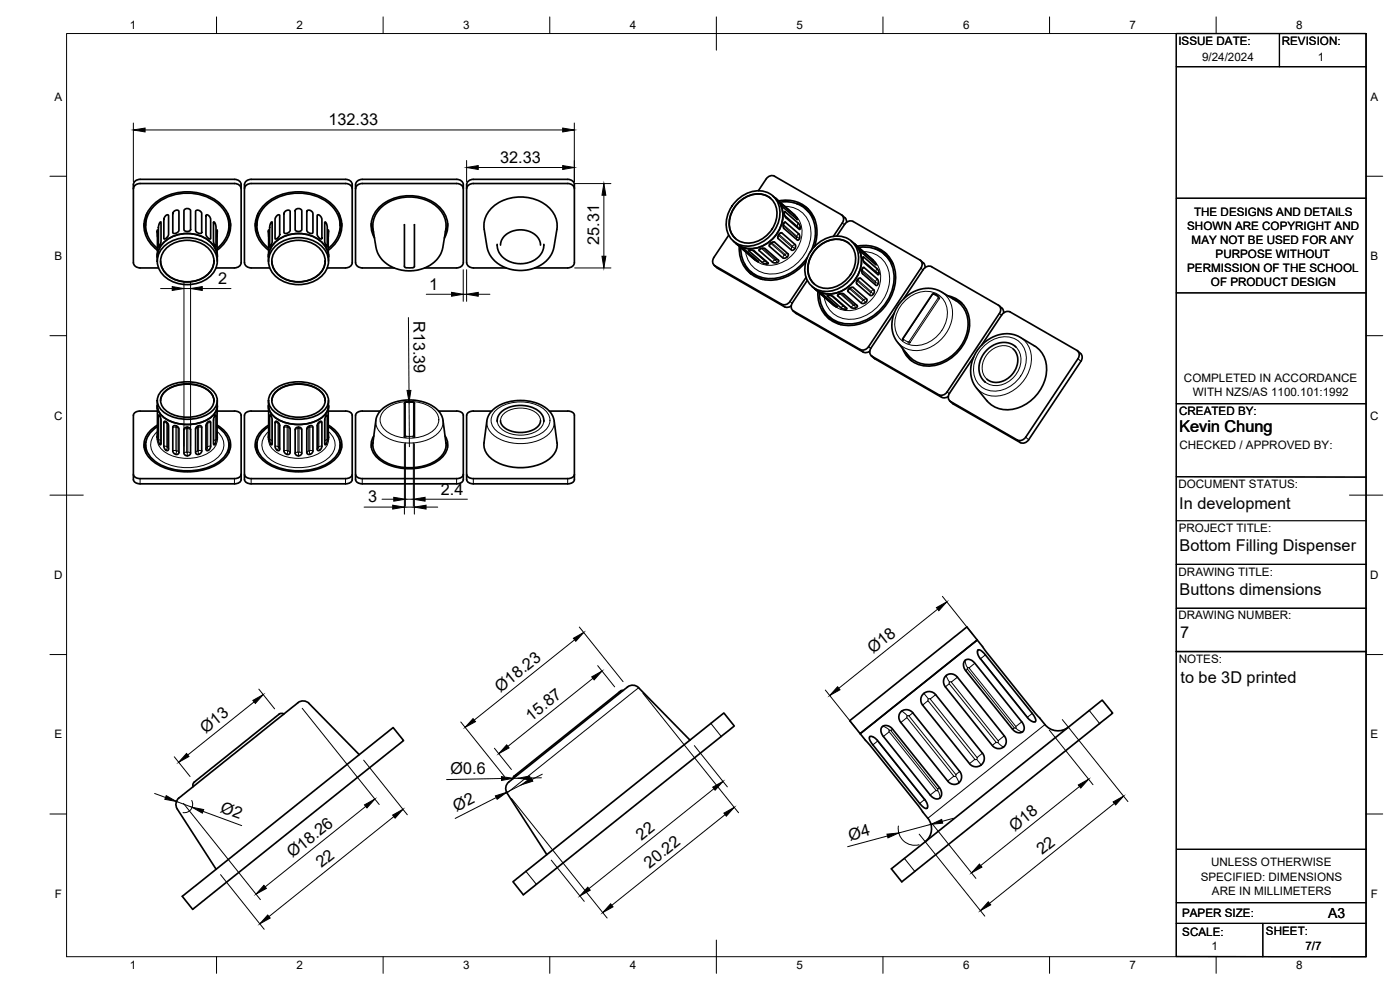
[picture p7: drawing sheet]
<svg xmlns="http://www.w3.org/2000/svg" width="420mm" height="297mm" viewBox="0 0 420 297" stroke-linecap="round" stroke-linejoin="round" font-family="sans-serif">
<!-- layer: Visible -->
<g fill="none" stroke="#000" stroke-width=".51">
<path d="M40 55.4v23.4M40 56.6a1.82 1.82 0 0 1 2-1.5h28.9a1.72 1.72 0 0 1 1.5 1.5M40 55.4a1.82 1.82 0 0 1 2-1.6l28.9 .1a1.72 1.72 0 0 1 1.5 1.5v23.4a1.82 1.82 0 0 1-2 1.6M73.4 56.6a1.82 1.82 0 0 1 2-1.5h28.8a1.72 1.72 0 0 1 1.5 1.5M137 53.8l-28.8 .1a1.72 1.72 0 0 0-1.5 1.5v23.4a1.86 1.86 0 0 0 2 1.6M137 55.1h-28.8a1.72 1.72 0 0 0-1.5 1.5M137 55.1h.6a1.72 1.72 0 0 1 1.4 1.5M137 53.8l.6 .1a1.72 1.72 0 0 1 1.4 1.5v23.4a1.82 1.82 0 0 1-2 1.6M140 55.4v23.4M140.1 55.4a1.82 1.82 0 0 1 2-1.6l28.8 .1a1.72 1.72 0 0 1 1.5 1.5v23.4a1.82 1.82 0 0 1-2 1.6M140.1 56.6a1.82 1.82 0 0 1 2-1.5h28.8a1.72 1.72 0 0 1 1.5 1.5M229.9 53.7l-2.3 3.5"/>
<path d="M229.9 53.7l.4-.4a1.86 1.86 0 0 1 2.1-.4l20.1 11.5a1.7 1.7 0 0 1 .3 2.5l-2.7 4M231.3 59.5a7.3 7.3 0 0 0-10.1 1.8 7.5 7.5 0 0 0-.4 10.3M231.9 58.8l.9 .7M232.8 59.5l5.7 5M232.8 59.5a8.3 8.3 0 0 1-.4 11.6 8.3 8.3 0 0 1-11.4 2M40 78.8a1.82 1.82 0 0 0 2 1.6M43.2 67.1l.3 1.6 .6 1.5M43.7 66.5v1.2M44.1 64l-.4 2.5M47.2 69.6v1.4M47.2 69.6v-.4v5.9M47.2 77.1a7.6 7.6 0 0 1 6.6-6.8 9.5 9.5 0 0 1 11.1 4.9l.3 1.9"/>
<path d="M47.2 69v.6M47.2 75.1v3.3M47.3 75.1a8.8 8.8 0 0 1 .6-15.2 15.4 15.4 0 0 1 19.2 2.2 8.6 8.6 0 0 1-1.9 13M47.3 74.5a8.5 8.5 0 0 1 1.2-14.5 14.8 14.8 0 0 1 18.4 2.7 8.2 8.2 0 0 1-1.7 11.8M48 66.7l.2-.1 .1 .2v5.7l-.7 1.6-.1-5.9zM48.2 78.3a7 7 0 0 0 6.8 6.2 8 8 0 0 0 9.1-5.3l.1-.9M49.1 74.1a10.5 10.5 0 0 1 14.9 .7 6.3 6.3 0 0 1-3.2 9.6 10.3 10.3 0 0 1-12.9-3.3 5.8 5.8 0 0 1 1.2-7zM49.5 64.9l.6-.4 .5 .1v5.8l-.5 .9-.7 .4-.2-.1v-5.9zM50.2 74.3a9.3 9.3 0 0 1 13.3 1.4 5.6 5.6 0 0 1-2.9 7.9 9.2 9.2 0 0 1-11.7-2.6 5.2 5.2 0 0 1 1.3-6.7zM52.1 63.5l.9-.5 .7 .4v5.8l-.4 .5-.9 .4-.5-.3v-5.8zM55.3 63l1.1-.4 .4 .1 .4 .5v5.7l-.7 .5-.9-.1-.4-.4zM58.8 63.2l.4-.2 .6 .2 .7 .8v5.8l-.3 .2-.9-.2-.6-.6z"/>
<path d="M61.9 64.5l.7 .1 .6 1.1v5.9l-.2 .1-.7-.4-.5-.9zM64.1 66.6l.5 .4 .2 1v6.1l-.7-1.6zM65.2 71v-1.8v9.2M65.2 69v.6M68.3 64l.3 1.5 .1 2.2M69.2 67.1l-.3 1.6-.6 1.5M76.6 67.1l.3 1.6 .6 1.5M77.5 64l-.3 1.5-.1 2.2M80.6 69.6v1.4M80.6 69.6v-.4v5.9M80.6 77.1a7.6 7.6 0 0 1 6.6-6.8 9.5 9.5 0 0 1 11.1 4.9l.3 1.9M80.6 69v.6"/>
<path d="M80.6 75.1v3.3M80.6 75.1a8.8 8.8 0 0 1 .7-15.2 15.4 15.4 0 0 1 19.2 2.2 8.6 8.6 0 0 1-2 13M80.6 74.5a8.5 8.5 0 0 1 1.3-14.5 14.8 14.8 0 0 1 18.4 2.7 8.2 8.2 0 0 1-1.8 11.8M81.4 66.7h.3v5.9l-.7 1.5-.1-5.9zM81.6 78.3a7 7 0 0 0 6.8 6.2 8 8 0 0 0 9.1-5.3l.1-.9M82.5 74.1a10.5 10.5 0 0 1 14.9 .7 6.3 6.3 0 0 1-3.3 9.6 10.3 10.3 0 0 1-12.8-3.3 5.8 5.8 0 0 1 1.2-7zM82.9 64.9l.6-.4 .4 .1v5.9l-.4 .8-.8 .4-.2-.1v-5.9zM83.5 74.3a9.3 9.3 0 0 1 13.4 1.4 5.6 5.6 0 0 1-2.9 7.9 9.2 9.2 0 0 1-11.7-2.6 5.2 5.2 0 0 1 1.2-6.7zM85.4 63.6l1-.6 .7 .4v5.8l-.4 .5-1 .4-.5-.4v-5.6zM88.7 63l1.1-.4 .4 .1 .4 .5v5.7l-.7 .5h-.8l-.5-.4zM92.1 63.3l.5-.3 .6 .2 .7 .8v5.8l-.3 .2-.9-.2-.6-.6zM95.2 64.5l.7 .1 .7 1.1v5.9l-.2 .1-.7-.4-.5-.9z"/>
<path d="M97.5 66.6l.4 .3 .3 1.1v6.1l-.7-1.6zM98.5 71l.1-1.8v9.2M98.6 69v.6M101.7 64l.4 2.5M102.1 66.5v1.2M102.6 67.1l-.3 1.6-.6 1.5M111.4 67.1l.7 2.5M112.4 71.4a7.8 7.8 0 0 1 3.4-10.8 13.6 13.6 0 0 1 16.8 2.3 7.3 7.3 0 0 1 .8 8.5M114.4 62.2a12.8 12.8 0 0 1 18.2 1.5l.5 .8a6.9 6.9 0 0 1 .7 4.3l-1.1 6.2-.5 1.4-1.1 1.4-1.6 1.5-1.7 .9-2.3 .8-2.2 .3-2.7-.2-2.4-.8-1.9-1-1.7-1.5-1.1-1.6-.5-1.2-1-6.2a7.4 7.4 0 0 1 2.4-6.6zM121.4 67.4l.1 12.7a2.07 2.07 0 0 0 1.9 .3l.7-.1 .3-.4v-12.5M134.4 67.1l-.7 2.5M140.1 78.8a1.82 1.82 0 0 0 2 1.6"/>
<path d="M147.8 62.2a12.8 12.8 0 0 1 18.1 1.5l.5 .8a6.9 6.9 0 0 1 .7 4.3l-1 6-.7 1.6-1 1.5-1.8 1.4-2.1 1.1-1.9 .5-2.2 .3-2-.2-2.3-.5-2-.9-2-1.7-1.1-1.5-.7-1.6-1-6a7.4 7.4 0 0 1 2.5-6.6zM149.2 73.3l.4 2.2 1.2 1.6 2.3 1.5 2.9 .5 2.7-.3 2.3-1.2 1.7-1.9 .4-1.2 .1-1.2M150.2 73.5l.4-1.7 1.3-1.5 1.7-.9 2.2-.4 2.3 .2 2.3 1.1 1.4 1.5 .4 1.7M214.2 77.3a1.7 1.7 0 0 0 .4 2.4l20 11.6M214.3 79.6l1.1 .9 20.1 11.5 .7 .2 1.2-.4M218.7 70.6l-4.5 6.7M220.1 72.4l6.6 5.7M221.2 60a7.8 7.8 0 0 1 11.3-.7 8.8 8.8 0 0 1-1.7 11.8 7.8 7.8 0 0 1-11.3 .7 8.8 8.8 0 0 1 1.7-11.8zM221.9 60.5a7 7 0 0 1 10-.4 8.1 8.1 0 0 1-2.6 11.2 6.5 6.5 0 0 1-9.7-1.1 8.2 8.2 0 0 1 2.3-9.7zM221.9 73.9a9.3 9.3 0 0 0 12.7 9.7l2.2-1 2.2-1.3 2.9-2.7M222 74l1.5 .9 4.1 3.6-1.1-.6zM222.3 74.2a8.9 8.9 0 0 0 12 9 14.7 14.7 0 0 0 8-5.9"/>
<path d="M223.4 79.1l.9 1.7 1.1 1.5M224.7 75.1l.7-.1 1 .4 4.1 3.7-.7 .1-1-.4zM227.9 74.8l.7-.3h.9l4.1 3.6 .1 .3-.8 .5-1-.2-4-3.5zM231 73.3l.8-.6h.7l4 3.5-.1 .7-.7 .5h-.8l-4-3.5zM233.7 60.3a9.4 9.4 0 0 1 11.3 11.6l-.6 2.1M233.9 70.1l.4-.3 .4 .1 4 3.6v.7l-.4 .7-.4 .2-.4-.1-4-3.5v-.7zM234.1 60.7a9 9 0 0 1 10.4 11.2l-1 3.2M234.1 60.8l4.2 3.6 1.1 1.5-4.2-3.6zM235.4 63.5l4.2 3.5 .6 1.1-.1 .7-4.3-3.5-.4-.9zM235.4 66.7h.3l4.1 3.5 .2 1.1-.4 .7h-.3l-4.1-3.5-.2-.9zM239.1 61.1l1.8 .6 1.6 1M241.7 62.6l.9 .8"/>
<path d="M242.6 63.4l1.9 2.4M244.8 73.6a7.8 7.8 0 0 1 11.3-.7 8.8 8.8 0 0 1-1.7 11.8 7.8 7.8 0 0 1-11.3 .7 8.8 8.8 0 0 1 1.7-11.8zM245.5 74.1a7 7 0 0 1 10-.4 8.1 8.1 0 0 1-2.6 11.2 6.5 6.5 0 0 1-9.7-1.1 8.2 8.2 0 0 1 2.3-9.7zM251.1 70.8l2.8-3.9a1.91 1.91 0 0 1 2.1-.4l20.1 11.5M252.7 64.6a2.16 2.16 0 0 1 1.4 2.1M254.9 73.1a7.3 7.3 0 0 0-10.1 1.8 7.5 7.5 0 0 0-.4 10.3M255.5 72.4l6.6 5.7M256.4 73.1a8.3 8.3 0 0 1-.4 11.6 8.3 8.3 0 0 1-11.4 2M257.3 73.9a9.3 9.3 0 0 1 11.4 10.8 14.8 14.8 0 0 1-15.4 12.9 9.1 9.1 0 0 1-7.8-10.1M257.7 74.3a8.9 8.9 0 0 1 10.5 10.8 14.4 14.4 0 0 1-13.9 12.1 8.7 8.7 0 0 1-8.4-9.4M257.7 74.4l4.2 3.6 1.1 1.4-4.3-3.5zM259 77.1l4.2 3.5 .6 1.1-.1 .7-4.3-3.6-.4-.9z"/>
<path d="M262.7 74.7l1.8 .6 1.6 1M265.3 76.2l1.6 1.5 1.2 1.7M276.1 78a1.7 1.7 0 0 1 .3 2.5l-16.1 23.9a1.93 1.93 0 0 1-2.2 .5l-20-11.6a1.7 1.7 0 0 1-.3-2.5l4.5-6.7M276.3 78.2a2.13 2.13 0 0 1 1.3 2.1M42 80.4h5.6M64.8 80.4h5.6M75.4 80.4h5.6M75.4 80.4l-.5-.1a1.72 1.72 0 0 1-1.5-1.5v-22.2a2.2 2.2 0 0 1 .6-2.3l1.4-.5 28.8 .1a1.72 1.72 0 0 1 1.5 1.5v23.4a1.82 1.82 0 0 1-2 1.6M98.2 80.4h5.5M108.7 80.4h9.6M127.4 80.4h9.6M142 80.4h9.9"/>
<path d="M160.5 80.4h9.9M225.3 81.5l1.7 1.4 1.8 .9M237.1 90.4l-.3 .4a1.91 1.91 0 0 1-2.2 .5M237.9 93.2l1.1 .9 20 11.5 1.2 .2 .8-.4M241.9 83.2l-4.8 7.3M243.7 85.9l.9 .8M244.6 86.7l5.7 5M245.6 87.6l1.5 .9 4.1 3.6-1.3-.8zM247 92.7l.9 1.7 1.1 1.5M248.3 88.7l.8-.1 .9 .3 4.1 3.8-.8 .1-.9-.4zM248.9 95.1l.9 .8M249.8 95.9l2.6 1.5"/>
<path d="M251.4 88.4l.9-.3 .9 .1 4 3.5 .1 .3-.8 .5-1-.2-4-3.5zM254.6 86.8l.7-.5 .8-.1 4.1 3.6-.2 .7-.7 .5h-.8l-4-3.6zM257.5 83.7l.4-.3 .4 .1 4 3.5 .1 .7-.4 .7-.8 .3-4.1-3.5-.1-.5zM259 80.3l.3-.1 4.1 3.6 .2 .9-.3 .9h-.4l-4.1-3.6-.2-.8zM268.4 93.9l-7 10.5a1.7 1.7 0 0 0 .3 2.5l20 11.5M271.1 89.8l1.9-1.6 2.1-1 2-.6 1.6-.1 2 .3 1.3 .5 4.9 2.9a8.8 8.8 0 0 1 2.6 11.6 12 12 0 0 1-13 7.3 7.4 7.4 0 0 1-3.9-2.5l-3.9-4.9-.6-1.4-.4-2 .1-2.5 .6-1.8 1-2.2zM279.6 80l20 11.6M279.6 80a1.99 1.99 0 0 0-2.5 .9l-5.9 8.7M281.6 88.8l-.2-.1a1.22 1.22 0 0 0-1.5-.5l-8.9 13.3v.6M284.5 88.8a8.4 8.4 0 0 1 6.1 11.1 13 13 0 0 1-13.6 9.8 7.7 7.7 0 0 1-6.1-5.2M286 89.7l2.6 1.2M299.6 91.6a1.7 1.7 0 0 1 .4 2.4"/>
<path d="M299.8 91.7a2.18 2.18 0 0 1 1.4 2.2M299.9 94.1l-16 23.9a1.91 1.91 0 0 1-2.2 .4M48.7 117.1a12.4 12.4 0 0 1 15.1 0 4.1 4.1 0 0 1-.8 6.8 12.7 12.7 0 0 1-14.3-.7 4 4 0 0 1 0-6.1zM49.5 117.5a11 11 0 0 1 13.4 0 3.6 3.6 0 0 1-.6 6 11.2 11.2 0 0 1-12.8-.6 3.5 3.5 0 0 1 0-5.4zM82 117.1a12.4 12.4 0 0 1 15.1 0 4.1 4.1 0 0 1-.7 6.8 12.7 12.7 0 0 1-14.4-.7 4 4 0 0 1 0-6.1zM82.9 117.5a11 11 0 0 1 13.4 0 3.6 3.6 0 0 1-.7 6 11.2 11.2 0 0 1-12.7-.6 3.5 3.5 0 0 1 0-5.4zM261.5 106.8l1.1 .9 20 11.5 .8 .2 1.2-.5M272 105.9l1.6 2.4M292.2 107.1l-7.2 10.9a1.7 1.7 0 0 0 .3 2.5l20 11.5M294.5 103.6l6.5-9.6a1.91 1.91 0 0 1 2.2-.4l20 11.5a1.71 1.71 0 0 1 .3 2.5l-16 24a1.91 1.91 0 0 1-2.2 .4M304.1 104.7l1.1 1.6 .3 2-.6 2.3-1.3 1.9-1.7 1.4-1.9 .7h-2.1l-1.7-.8M304.9 104.1l-1.1-.8-1.3-.4h-2.4l-2.6 1-1.7 1.6-1.4 2.2-.6 2.5 .5 2.6 1.4 1.9"/>
<path d="M310.4 103.8a8.8 8.8 0 0 1 2.7 11.5 12 12 0 0 1-13.1 7.4 7.4 7.4 0 0 1-3.9-2.5l-3.8-4.8-.9-3v-2.5l.4-1.7 .7-1.8 1.5-2.2 1.7-1.7 1.9-1.2 2-.8 2.4-.4 1.8 .2 1.7 .5 4.9 3M323.4 105.3a2.06 2.06 0 0 1 1.3 2.6l-.3 .5M324.4 108.4l-15.7 23.5M40 124.6v19.3M43.7 133.5v1.5M43.7 135l.1 .8M43.8 132.6l-.5 1.6M47.2 120.2v11.1v-1.6M47.2 131.1v.8M47.2 121.7a6.2 6.2 0 0 0 5.2 5.1 12.4 12.4 0 0 0 11.4-2 4.3 4.3 0 0 0 1.4-3.1M47.2 123.3l-6.2 .2a1.3 1.3 0 0 0-1 1.1M47.3 127.6a6.7 6.7 0 0 0-3.9 7.1 10.2 10.2 0 0 0 7.7 6.2 17.9 17.9 0 0 0 16-3 5.9 5.9 0 0 0-1-9.7l-.9-.6"/>
<path d="M47.3 128a6 6 0 0 0-3 7.8 12.7 12.7 0 0 0 10.5 5.4 15.8 15.8 0 0 0 12.1-3.7 5.6 5.6 0 0 0-.7-8.8l-1-.7M47.6 124.5l.4 .3 .3 1.2-.1 7.5-.4-.5-.3-1zM48.2 120.2a5.5 5.5 0 0 1 4.6-4.5 10.6 10.6 0 0 1 10.7 2.4l.6 1.4 .1 .7M49.2 126.5l.4-.1 .4 .2 .6 1.1v7l-.4 .5-.7-.4-.3-.8zM52 127.9l.9-.1 .8 .8v7.2l-.6 .6-.7-.2-.5-.8zM55.3 128.6l.4-.4h.7l.5 .2 .3 .4v7.2l-.3 .5-.5 .2-.8-.1-.4-.6zM58.9 128.2l1-.5 .6 .4v7.3l-.3 .6-.7 .4-.6-.2-.2-.4v-7.2zM62.1 126.9l.7-.5 .4 .3v7.3l-.3 .8-.6 .4h-.3l-.2-.5v-7zM64.6 124.6l.2 .1v7.5l-.2 1-.4 .3-.1-7.6zM65.2 129.7v1.4M65.2 123.3l6.2 .2a1.3 1.3 0 0 1 1 1.1M65.2 120.2v11.1v-.2"/>
<path d="M65.2 131.1v.8M68.6 132.6l.6 1.6M68.7 133.5l-.1 2.3M72.4 124.6v19.3a1.76 1.76 0 0 1-2 1.3h-28.4l-1-.2a1.3 1.3 0 0 1-1-1.1M73.4 124.6v19.3a1.76 1.76 0 0 0 2 1.3h28.3l1-.2a1.3 1.3 0 0 0 1-1.1v-19.3M77.1 133.5l.1 2.3M77.1 132.6l-.5 1.6M80.6 120.2v11.1v-1.6M80.6 131.1v.8M80.6 121.7a6.2 6.2 0 0 0 5.2 5.1 12.4 12.4 0 0 0 11.3-2 4.3 4.3 0 0 0 1.5-3.1M80.6 123.3l-6.2 .2a1.3 1.3 0 0 0-1 1.1M80.6 127.6a6.7 6.7 0 0 0-3.9 7.1 10.2 10.2 0 0 0 7.8 6.2 17.9 17.9 0 0 0 16-3 5.9 5.9 0 0 0-1-9.7l-1-.6"/>
<path d="M80.6 128a6 6 0 0 0-2.9 7.8 12.7 12.7 0 0 0 10.5 5.4 15.8 15.8 0 0 0 12.1-3.7 5.6 5.6 0 0 0-.7-8.8l-1.1-.7M81 124.5l.3 .3 .4 1.1-.1 7.6-.5-.5-.2-1zM81.6 120.2a5.5 5.5 0 0 1 4.6-4.5 10.6 10.6 0 0 1 10.6 2.4l.7 1.4 .1 .7M82.7 126.4l.7 .2 .5 1v7.3l-.3 .3-.7-.4-.4-.8zM85.3 127.9l.9-.2 .6 .5 .3 .4v7.2l-.6 .6-.9-.4-.4-.7zM88.8 128.4l1.1-.2 .7 .6v7.2l-.3 .5-.7 .3-.6-.2-.4-.5v-7.3zM92.3 128.2l1-.5 .4 .1 .2 .4v7.1l-.4 .7-.7 .4-.5-.2-.2-.4v-7.2zM95.7 126.7l.5-.3 .4 .3v7.3l-.4 .8-.7 .4-.3-.4v-7.2zM97.9 124.6l.2-.1 .1 .2v7.5l-.2 .9a.29 .29 0 0 1-.2 .3 .29 .29 0 0 1-.3-.1v-7.4zM98.5 129.7l.1 1.4M98.5 123.3l6.2 .2a1.3 1.3 0 0 1 1 1.1M98.6 120.2v11.1v-.2"/>
<path d="M98.6 131.1v.8M102 132.6l.5 1.6M102.1 133.5v1.5M102.1 135l-.1 .8M106.7 124.6v19.3l.6 .9 1.4 .4h28.3M111.9 132.9l1-7.3 1.1-2.1 1.5-1.4 2-1.1 1.8-.6 2.9-.4 2.5 .1 2.8 .6 2.2 1.1 1.8 1.4 .9 1.1 .5 1.3 .9 7.3M111.9 132.9a6.1 6.1 0 0 0 4.2 6 15.5 15.5 0 0 0 16-1.7 5.1 5.1 0 0 0 1.7-4.3M111.9 132.8l-.5 1.4M112.2 130.8a5.1 5.1 0 0 0 1.7 7.2 16.1 16.1 0 0 0 18.7-.7 5 5 0 0 0 1-6.5M114.1 123.3l-6.4 .2a1.3 1.3 0 0 0-1 1.1M121.4 131.1l.1-10.3a2.67 2.67 0 0 1 2.2-.1h.4l.3 .3v10.1M131.6 123.3h5.4"/>
<path d="M133.8 132.8l.5 1.4M137 123.3l1.1 .2a1.3 1.3 0 0 1 .9 1.1M139 124.6v19.3a1.76 1.76 0 0 1-2 1.3M140 124.6v19.3M147.6 123.3l-6.5 .2a1.3 1.3 0 0 0-1 1.1M147.6 123.3l2.5-1.8 2.1-.8 2.2-.4 2-.2 2.5 .3 3.5 1.1 2.1 1.4 1.5 2.2 1.2 7.8a6.1 6.1 0 0 1-4.2 6 15.5 15.5 0 0 1-16-1.7 5.1 5.1 0 0 1-1.7-4.3l.8-6.8 .5-1.3zM149.2 126.5l.3-1.6 1.4-1.7 2.1-1.1 2.7-.4 2.8 .2 2.6 1 1.1 .9 .6 .9 .4 1.8M150.2 126.2l.4 1.3 1.3 1.2 1.9 .8 1.8 .3 2.4-.2 2.1-.7 1.5-1.2 .6-1.5M164.9 123.3l6.5 .2a1.3 1.3 0 0 1 1 1.1M172.4 124.6v19.3a1.77 1.77 0 0 1-2 1.3h-28.3l-1-.2a1.3 1.3 0 0 1-1-1.1M285.1 120.3l1.1 .9 20 11.6a2 2 0 0 0 2.5-.9M72.4 142.3a1.76 1.76 0 0 1-2 1.3h-28.4l-1-.2a1.3 1.3 0 0 1-1-1.1"/>
<path d="M105.7 142.3a1.77 1.77 0 0 1-2 1.3h-28.3l-1-.2a1.3 1.3 0 0 1-1-1.1M106.7 142.3a1.76 1.76 0 0 0 2 1.3h28.3M139 142.3a1.76 1.76 0 0 1-2 1.3M172.4 142.3a1.77 1.77 0 0 1-2 1.3h-28.3l-1-.2a1.3 1.3 0 0 1-1-1.1M289.7 198.1l1.2-.2 .8 .3 .8 .7 14.4 18 .5 1.4-.1 .7-.3 .5-.7 .3h-.8l-1-.4-.6-.6-14.2-17.8-.4-.7-.1-1.1zM293.5 195.1l.3-.1 .6 .2 1.2 1.1 14.3 17.9 .9 1.6-.1 .7h-.9l-1.4-1.1-14.3-17.9-.7-1.3zM83.7 214.3l-19.5 15.7a37.4 37.4 0 0 0-6.3 5.3v.7M85.2 214.2a1.26 1.26 0 0 0-1.5 .1M89.4 210.9l-35.1 28.1a2.64 2.64 0 0 0-1.1 3.7l11.7 18.1M89.4 210.8l.9-.4 1.1-.1 1.4 .7 15 15.4M187 207.2l-.9 .2-31.7 25.4-.4 .8M188.3 206.1l-35.1 28.1a2.69 2.69 0 0 0-1 3.7l11.9 18.5"/>
<path d="M188.3 206.1l1.5-.5 1 .1 .9 .6M191.6 206.3l15.5 15.8M255 216.2l35.1-28.1 3.2 3.9-35.2 28.1zM264.7 218.2l.6-.5h.8l1.6 .9 14.5 18 .4 1.7-.5 1.1-.7 .3-.8-.1-1.3-1-14.3-17.7-.6-1.4v-.8zM270.4 213.6l.9-.6 .8-.1 1 .3 .8 .6 14.2 17.7 .4 .8 .1 1-.2 .8-.6 .7-.7 .4-.8 .2-1.1-.3-.6-.6-14.3-17.8-.6-1.7zM277.1 208.2l.7-.5 1.2-.2 1.1 .3 .7 .6 14.1 17.7 .4 .9 .1 1-.4 .9-.5 .6-1.6 .6-1.1-.3-.8-.6-14.2-17.7-.4-1.1v-.7zM283.8 202.9l.7-.5 1-.2 1 .3 .8 .7 14.2 17.8 .5 1.7-.2 .6-.6 .8-.8 .4-1 .1-1-.4-.6-.5-14.1-17.6-.5-1v-.8zM313.6 217.4a5 5 0 0 0 7 .8M313.6 217.4l-20.3-25.4-.1 .1-35.1 28 20.3 25.4M261 221.1l.5-.2 .8 .3 1.2 1.1 14.2 17.8 .7 1.6-.2 .8-.8-.1-1.4-1.3-14.4-18.1-.6-1.1zM278.5 245.5a5 5 0 0 1-.8 7.1M54.7 268.9l63.3-50.6 3.1 3.9-63.3 50.6z"/>
<path d="M153.9 264.5l63.3-50.6 3.2 3.9-63.3 50.6zM267.5 260.7l63.3-50.6 3.1 3.9-63.3 50.6z"/>
</g>
<!-- layer: Visible Narrow -->
<g fill="none" stroke="#000" stroke-width=".3">
<path d="M214.5 79.7l.9 .8M222.2 74.1h-.1M225.1 75l-.3 .3M225.8 75.1l3.8 3.3M226.2 75.2l3.6 3.2M226.5 77.4l-.4 .1M227.3 78.1l-.1 .3M228.5 74.6l4 3.4M228.6 74.5l-.1 .1M228.6 74.6l-.7 .6M228.8 74.5h.1M228.9 74.5l3.9 3.4"/>
<path d="M228.9 74.4v.1M229.6 78.4h.2M229.6 78.4l-.9 .3M229.8 78.4l.2 .8M229.9 78.4h.1M231.4 73.1l4 3.4M231.4 72.9h.1M231.4 73.1l-.5 .8M231.5 72.9l-.1 .2M231.5 72.9h.1l4 3.4M232.5 72.7l-.8 .2M232.5 78h.2"/>
<path d="M232.5 78l-.7 .6M232.7 78l.5 .8M232.8 77.9l-.1 .1M232.8 77.9l.8 .1M233.6 70.4l.1 .1M233.7 70.7l4 3.5M233.7 70.7l-.1 .9M233.7 70.5v.2M233.9 70.4l3.9 3.5v.2M233.9 70.4l-.2 .1M234.3 60.9v.2M234.6 69.9l-.7 .5"/>
<path d="M235.1 67.5v.2M235.1 67.5h.1M235.1 67.7l4 3.5M235.1 67.7v.3M235.2 67.4l-.1 .1M235.2 67.4l3.9 3.5M235.2 68.4l.1 .1M235.4 76.5l-.5 .9M235.4 64.5l4 3.6-3.8-3.2M235.6 61.9a7.9 7.9 0 0 1 7.6 10.2 12.5 12.5 0 0 1-13 10 7.5 7.5 0 0 1-6.5-6.6M235.6 76.5l.6 .7M235.6 63.5l-.3 .6"/>
<path d="M235.6 76.3l-.2 .2M235.8 66.7l-.6 .7M236.5 76.1l-.9 .2M237.7 74.1l-.2 .9M237.8 74.1l-.1 .1M237.8 74.1l.8 .5M238.3 64.4l-.1 .5M238.5 64.5a8.3 8.3 0 0 1-.4 11.6 8.3 8.3 0 0 1-11.4 2M238.6 73.4l-.8 .5M239.1 71.2l.2 .8M239.1 71.1v.1M239.1 70.9v.2"/>
<path d="M239.2 71.1l.8 .4M239.2 65.4l-.3 .1M239.3 68.2l.1 .2M239.4 68.1l.8 .1M239.6 67l-.3 .9M239.7 70.1l-.6 .8M252.8 66.9l.6 .5M257.9 74.5v.1M259 78.1l3.9 3.4M259.2 75.5a7.9 7.9 0 0 1 7.6 10.2 12.5 12.5 0 0 1-13 10 7.5 7.5 0 0 1-6.5-6.6M259.2 78.5l3.8 3.2M259.2 77.1l-.2 .5"/>
<path d="M261.9 78l-.1 .5M262.1 78.1a8.3 8.3 0 0 1-.4 11.6 8.3 8.3 0 0 1-11.4 2M262.8 79l-.3 .1M234.6 91.3l.9 .8M237.1 90.5l.6 .5M238.1 93.3l.9 .8M245.8 87.6l-.1 .1M248.7 88.6l-.3 .3M249.4 88.7l3.8 3.3M249.8 88.8l3.6 3.2M250.1 91l-.4 .1M250.9 91.7l-.1 .3"/>
<path d="M252.2 88.2l3.9 3.4M252.2 88.1l-.7 .7M252.2 88.1v.1M252.4 88.1h.1M252.5 88.1l3.9 3.4M252.5 88h.1M253.2 92h.2M253.2 91.9l-.9 .4M253.4 92l.2 .8M253.4 92h.1M253.5 92h.1M255 86.7l.2-.2 4 3.4-.2 .2"/>
<path d="M255 86.7l4 3.4M255 86.5h.1M255 86.7l-.4 .8M256.1 86.3l-.8 .2M256.1 91.6l-.7 .7M256.4 91.6l.4 .8M256.4 91.5l-.3 .1M256.4 91.5l.8 .1M257.3 84v.1M257.3 84.3l4 3.4M257.3 84.3l-.1 .8M257.3 84.1v.2"/>
<path d="M257.5 84l-.2 .1M257.5 84l4 3.5M258.3 83.5l-.8 .5M258.7 81.1v.3M258.7 81.1h.1M258.7 81.4l4 3.4M258.7 81.3v.3M258.8 81l-.1 .1M258.8 81l3.9 3.5M258.8 82l.1 .1M259 90.1l-.5 .8M259.2 90.1l.6 .6"/>
<path d="M259.4 80.3l-.6 .7M260.1 89.7l-.9 .2M261.3 87.7l-.2 .9M261.4 87.7h-.1M261.4 87.6l.8 .6M261.5 87.5l-.1 .2M262.2 86.9l-.8 .6M262.7 84.8l.2 .8M262.7 84.5l.1 .2M262.8 84.7l.8 .4M262.8 84.7l-.1 .1M262.9 81.5l.1 .2"/>
<path d="M262.9 81.7l.1 .3M263 81.6l.8 .2M263.2 80.6l-.3 .8M263.3 83.7l-.5 .8M271.7 90.1a7.7 7.7 0 0 1 11.1-.6 8.6 8.6 0 0 1-1.7 11.4 7.7 7.7 0 0 1-11 .7 8.6 8.6 0 0 1 1.6-11.5zM276.4 80.5l.6 .5M279.7 88.3l.2 .1M279.9 88.4l-8.8 13.4M280.1 88.3l1.5 .8M280.1 88.3l-.2 .1M280.3 88.1l-.2 .2M281.5 89.1l.1 .3"/>
<path d="M281.6 89.4l-8.8 13.1 .4 .3M281.6 89.4l.3 .2M281.9 89l-.3 .1M282 89.7l-8.8 13.1M282 89.2l-.1 .4M282.5 87.5a8.2 8.2 0 0 1 2.4 10.7 11.1 11.1 0 0 1-11.5 6.8 6.9 6.9 0 0 1-4-2.3M299.9 94.1l.7 .5M258.1 104.9l.9 .7M260.7 104l.6 .6M261.7 106.9l.9 .8M271 101.5h.1M271.1 102.1v-.3l1.5 .8"/>
<path d="M272.6 102.6v.4M272.8 102.5l-.2 .1M273.2 102.8l-.4 .2M281.7 118.4l.9 .8M284.2 117.6l.7 .5M295.4 103.8a7.7 7.7 0 0 1 11.1-.7 8.6 8.6 0 0 1-1.7 11.5 7.7 7.7 0 0 1-11.1 .7 8.6 8.6 0 0 1 1.7-11.5zM304.1 104.7a5.9 5.9 0 0 0-8.7 2.9 5.1 5.1 0 0 0 .8 6.2M304.7 104a6.4 6.4 0 0 1-.3 9 6.4 6.4 0 0 1-8.9 1.5M306.2 101.2a8.2 8.2 0 0 1 2.4 10.7 11.2 11.2 0 0 1-11.6 6.8 6.8 6.8 0 0 1-4-2.4M323.5 107.6l.9 .8M47.2 131.9a6.2 6.2 0 0 0 5.2 5.1 12.4 12.4 0 0 0 11.4-2 4.3 4.3 0 0 0 1.4-3.1M47.3 131.1h-.1"/>
<path d="M47.3 129.5a5 5 0 0 0 .5 8.4 15.4 15.4 0 0 0 17.7-.7 4.9 4.9 0 0 0-.4-7.7M47.6 124.9l.5 .1M47.6 131.9l.7 .4M48.3 132.3v.1M48.3 125.7v6.6M48.3 132.7l-.4 .6M49.2 126.8l.9 .2M49.2 133.9l.9 .1M50.2 127l.1 7.2M50.2 127v7.2M50.2 126.8v.2M50.2 134.2l-.3 .9"/>
<path d="M50.3 134.2h-.1M50.3 127.1l.2 .2M50.3 134.2l.3 .3M52.8 135.2l.1-7.1 .2 .2v7M52.8 135.2l.1 .2M52.8 128.2h-.9M52.8 135.2l-.9 .1M52.9 127.8l.1 .3M53 135.3l-.2 1M53.1 135.3l-.2 .1M53.1 135.3l.6 .4M53.1 128.3l.6 .4"/>
<path d="M56 135.7l.2 .1v1M56 135.6l-.8 .3M56 128.6l-.8 .3M56.2 128.2l-.2 .4v7.1M56.2 128.5l.2 .1v7.1M56.4 135.7l-.2 .1M56.4 135.6l.8 .3M56.4 128.6l.8 .3M59.3 135.3l.2 .1M59.3 135.3v-7.1l.2-.1v7.3M59.3 135.3l-.6 .4M59.3 128.3l-.6 .4"/>
<path d="M59.5 135.3l.2 1M59.5 127.8v.3M59.6 135.2l1 .1M59.6 128.2h1M62.1 127.1l-.2 .2M62.1 134.2l-.3 .3M62.2 134.2l.4 .9M62.2 127l.1 7M62.2 127v7.2M62.2 126.8v.2M62.3 134l-.1 .2M63.2 126.8l-.9 .2"/>
<path d="M63.2 133.9l-.9 .1M64.1 132.7l.4 .6M64.1 132.3v.1M64.1 125.7v6.6M64.9 131.9l-.8 .4M64.9 124.9l-.6 .1M65.2 131.1h.1M80.6 131.9a6.2 6.2 0 0 0 5.2 5.1 12.4 12.4 0 0 0 11.3-2 4.3 4.3 0 0 0 1.5-3.1M80.6 131.1h.1M80.6 129.5a5 5 0 0 0 .6 8.4 15.4 15.4 0 0 0 17.7-.7 4.9 4.9 0 0 0-.4-7.7M80.9 131.9l.8 .4M80.9 124.9l.6 .1"/>
<path d="M81.7 125.7v6.7M81.7 132.7l-.4 .6M82.6 133.9l.9 .1M82.6 126.8l.9 .2M83.4 134l.2 .2M83.6 126.8v.2M83.6 127l-.2 7M83.6 127v7.2M83.6 134.2l-.4 .9M83.7 127.1l.2 .2M83.7 134.2l.3 .3M86.2 128.2h-1"/>
<path d="M86.2 135.2l-1 .1M86.2 128.1l.3 .2-.1 7.1-.2-.2zM86.3 127.8v.3M86.3 135.3l-.2 1M86.5 135.3l.6 .4M86.5 128.3l.6 .4M89.4 135.7l.2 .1M89.4 128.6l-.8 .3M89.4 135.6l-.8 .3M89.6 128.2l.1 .4v7.1M89.6 128.5l-.2 .1v7.1M89.7 135.7l-.1 .1v1"/>
<path d="M89.8 128.6l.8 .3M89.8 135.6l.8 .3M92.7 135.3l.1 .1M92.7 128.3l-.6 .4M92.7 135.3l-.6 .4M92.8 135.3l.2 1M92.9 127.8l-.1 .3M93 135.2l-.1-7.1-.2 .1v7.1M93 135.2l-.2 .2M93 128.2h.9M93 135.2l.9 .1M95.5 127.1l-.2 .2"/>
<path d="M95.5 134.2l-.3 .3M95.6 134.2l.3 .9M95.6 127v7.2M95.6 126.8v.2M96.6 126.8l-.9 .2M96.6 133.9l-.9 .1M97.5 132.7l.4 .6M97.5 125.7v6.7M98.2 131.9l-.7 .4M98.2 124.9l-.5 .1M98.5 131.1h.1M112.8 126.1a5.6 5.6 0 0 0 3.8 5.4 14.5 14.5 0 0 0 14.3-1.1 4.8 4.8 0 0 0 2.1-4.3"/>
<path d="M115.5 123a12.1 12.1 0 0 1 14.8 0 4 4 0 0 1-.8 6.6 12.4 12.4 0 0 1-14-.6 3.9 3.9 0 0 1 0-6zM121.7 120.8l-.3 .3M121.7 130.8l-.3 .2 .2 .3M121.7 130.8l.1 .5M121.8 120.7h.1M121.9 130.9h2M121.9 120.7h2M121.9 120.7l-.2 .1v10M123.9 120.7l.2 .1v10M123.9 120.7h.1M124.1 130.8l-.2 .5M124.1 130.8l.3 .2-.3 .3"/>
<path d="M124.1 120.8l.3 .3M146.1 126.2a5.7 5.7 0 0 0 3.8 5.5 14.5 14.5 0 0 0 14.4-1.1 4.9 4.9 0 0 0 2-4.4M148.8 123.1a12.2 12.2 0 0 1 14.8 0 4 4 0 0 1-.7 6.6 12.4 12.4 0 0 1-14.1-.6 3.9 3.9 0 0 1 0-6zM149.2 126.2a5.2 5.2 0 0 0 4.8 4.1 8.4 8.4 0 0 0 8.9-2.7l.3-1.4M150.2 126.2a4.8 4.8 0 0 1 4.9-3.7 7 7 0 0 1 6.7 2.4l.4 1.3M285.3 120.5l.9 .7M305.3 132l.9 .8M307.8 131.2l.9 .7M42 143.6v1.6M70.4 143.6v1.6M75.4 143.6v1.6M103.7 143.6v1.6"/>
<path d="M108.7 143.6v1.6M137 143.6v1.6M142 143.6v1.6M170.4 143.6v1.6M289.7 198.1l.2 1.3 .5 .9M292.6 199l-1.8 1.4 14.1 17.6 1.7-1.4M293.5 195l-.1 1.1M294.3 197.6l14.1 17.6M295.7 196.5l-1.4 1.1-.3-.2M185.8 207.7l.2 .3M186.9 207.3l-.7 .1M191.6 206.3l-39.4 31.6"/>
<path d="M213.3 217.1l3.2 3.9M264.9 218l1.2 .4 .8 .7M266.9 219.6l14 17.5M266.9 219.1l.4 .1M266.9 219.1v.5l-1.8 1.4M267.9 218.8l-.6 .4 14.1 17.6 .5-.5M270.4 216.8l1.8-1.5 14 17.6-1.8 1.4M270.6 213.4l1.7 1.4M272.3 214.8l-.1 .5M272.8 214.8l14.1 17.6M274 213.9l-1.2 .9h-.5M276.9 211.5l1.6-1.2 14.1 17.5-1.6 1.3"/>
<path d="M277.3 208l1.3 1.7-.1 .6M279.2 209.7l14 17.6M280.8 208.4l-1.6 1.3h-.6M283.7 206.1l1.2-.9 14.1 17.5-1.2 1M284 202.6l1 2M285 204.6l-.1 .6M285.5 204.7l14.1 17.5M287.3 203.2l-1.8 1.5-.5-.1M290.3 200.8l14.1 17.6M290.4 200.3l.4 .1M290.4 200.3l-.1 .5-.5 .4M304.8 218.4h-.4l-.5 .4"/>
<path d="M304.9 218l-.1 .4M304.9 218.4l.7 .7 1.3 .5M309.7 216.4l1 .1M309.8 214l-1.4 1.2 .1 .3M313.6 217.4l-35.2 28.1M326.9 213.2l3.1 3.9M154.4 232.8l-.3 .7M154.8 232.5l.2 .3M261.1 221l1 .1M263.3 222.1l.1 .3-1.4 1.1M263.4 222.4l14 17.5M281.4 237.2l.5 .9 .2 1.4"/>
<path d="M281.4 236.8v.4l-.5-.1-1.7 1.4M286.2 232.9h.6M286.8 232.9l.9 2M288 231.5l-1.1 .9-.1 .5M292.6 227.8h.5l1.4 1.7M294.9 226l-1.7 1.3-.1 .5M299 222.7h.5M299.5 222.7l1.7 1.4M301.4 220.8l-1.8 1.4-.1 .5M271.4 257.6l3.1 3.9M277.7 240.1l-.3-.2-1.4 1.2M278.4 241.4l-.2 1.1"/>
<path d="M157.8 261.4l3.2 3.9"/>
</g>
<!-- layer: BORDER -->
<g fill="none" stroke="#000" stroke-width=".3">
<path d="M20 10.1h390v276.9h-390zM65 5.1v5M115 5.1v5M165 5.1v5M215 5.1v10M265 5.1v5M315 5.1v5M365 5.1v5M15 52.9h5M410 52.9h5M15 100.7h5M410 100.7h5"/>
<path d="M15 148.6h10M405 148.6h10M15 196.4h5M410 196.4h5M15 244.2h5M410 244.2h5M65 287v5M115 287v5M165 287v5M215 282.1v9.9M265 287v5M315 287v5"/>
<path d="M365 287v5"/>
</g>
<!-- layer: TITLEBLOCK -->
<g fill="none" stroke="#000" stroke-width=".36">
<path d="M353 10.1h57v276.9h-57zM384 10.1v9.9M353 20h57M353 59.5h57M353 87.9h57M353 121.1h57M353 156.2h57M353 143l57 .2M353 169.3h57M353 195.5h57M353 182.5h57M353.1 254.8h57"/>
<path d="M353 270.8h56.9M353 277.1h57M379 277.1v9.9"/>
</g>
<!-- layer: FD_Dimensions -->
<g fill="none" stroke="#000" stroke-width=".3">
<path d="M40 36.9v17.7M43.5 39h125.4M172.4 36.9v17.7M140 48.2v6.4M143.5 50.3h25.4M172.5 55.1h10.8M181.2 58.6v18.3M48.2 86.6h3.5M55.2 84.5v49.3M55.2 86.6h2M57.2 84.5v49.3M60.7 86.6h8.6"/>
<path d="M122.6 95.3l.1 21.8M127.9 88.3h7.6M139 80.9v9.5M139 88.3h1M140 80.9v9.5M143.5 88.3h3.5M172.5 80.4h10.8M121.4 133.1v21.2M121.7 132.9v19M122.8 120.6l.1 13.4M124.1 132.9v19M124.4 133.1v21.2"/>
<path d="M109.3 152.2h8.6M114.7 149.8h3.5M121.4 152.2h3M121.7 149.8h2.4M127.6 149.8h12.7M127.9 152.2h3.5M282.8 178.9l9.2 11.5M172.4 192l-30.1 24.1M173.9 188.1l13.1 16.4M179.4 199.7l5.1 6.4M281.4 182.8l-29.7 23.7M76.3 210.6l-20 15.9"/>
<path d="M77.7 206.8l4.7 5.9M90.7 212.5l23.1 28.9M138.3 216.6l13.1 16.4M177.9 203.5l-25.5 20.5M193 208l28.7 35.9M247.7 207l9.1 11.5M314.9 219l13.1 16.4M318.8 215.9l19.7 24.6M46.4 238.1l3.3 1.2M52.3 227.1l4.7 5.9M109.1 228.1l13.1 16.4M148.4 224.5l5.1 6.4"/>
<path d="M148.9 239.3l-12.3 6.3M150.5 233.6l-16.5 .3M153.5 239.6l28.7 35.8M155.5 233.5h-1.5M156.5 235.5l-4.4 2.2M162.5 233.4h-3.5M162.8 232.3l-3.2 1.6M208.4 223.7l9.9 12.4M214.2 236.7l-37.4 29.9M324 236l-29.7 23.7M53 240.5l4.7 1.7M55.1 241.1l23 28.8"/>
<path d="M57.5 240.2a2.51 2.51 0 0 1-.1 2.6 2.51 2.51 0 0 1-2.5 1M60.9 243.4l11.6 4.3M109.8 241.9l-30.2 24.2M118.2 245l-37.5 30M165.4 258.1l9.9 12.4M217.6 244.4l-34 27.2M266.3 250.8l-11.9 3.2M269.6 247.8a5 5 0 0 0 6.2 5.7M275.9 250.3l19.7 24.6M279.4 247.3l-9.7 2.6M279.8 247.1l13.1 16.5M286.1 245.5l-3.3 .9"/>
<path d="M334.4 241.1l-37.4 29.9M66.2 262.4l13.1 16.4"/>
</g>
<g fill="#000" stroke="#000" stroke-width=".3">
<path d="M40 39l3.5-.6v1.2zM168.9 38.4l3.5 .6-3.5 .6zM140 50.3l3.5-.6v1.1zM168.9 49.7l3.5 .6-3.5 .5zM181.2 55.1l.6 3.5h-1.1zM180.7 76.9h1.1l-.6 3.5zM51.7 86l3.5 .6-3.5 .6zM57.2 86.6l3.5-.6v1.2zM135.5 87.7l3.5 .6-3.5 .6zM140 88.3l3.5-.6v1.2zM122.2 117.1h1.1l-.5 3.5zM117.9 151.6l3.5 .6-3.5 .5z"/>
<path d="M118.2 149.2l3.5 .6-3.5 .6zM124.1 149.8l3.5-.6v1.2zM124.4 152.2l3.5-.6v1.1zM172.1 191.5l3.1-1.7-2.4 2.6zM281 182.3l3.1-1.7-2.3 2.6zM75.9 210.1l3.1-1.7-2.4 2.7zM142 215.6l.7 .9-3.1 1.7zM177.6 203.1l3.1-1.8-2.4 2.7zM251.4 206l.7 1-3.1 1.7zM49.9 238.7l3.1 1.8-3.5-.7zM56 226.1l.7 .9-3.1 1.7zM148.7 238.8l3.4-1.1-2.9 2.1z"/>
<path d="M150.5 233l3.5 .5-3.5 .7zM152.1 223.5l.7 .9-3.1 1.7zM155.5 233.5l3.5-.7v1.2zM156.5 235.5l2.9-2.2 .5 1.1zM213.9 236.2l3.1-1.8-2.4 2.7zM323.6 235.5l3.1-1.7-2.4 2.6zM57.7 242.2l3.4 .7-.4 1.1zM109.4 241.5l3.1-1.7-2.4 2.6zM117.8 244.6l3.1-1.8-2.3 2.7zM217.3 244l3-1.8-2.3 2.7zM266.2 250.3l3.5-.4-3.2 1.5zM279.4 247.3l3.2-1.4 .3 1.1z"/>
<path d="M293.9 259.3l.8 .9-3.1 1.7zM334.1 240.6l3.1-1.7-2.4 2.6zM79.2 265.6l.7 1-3.1 1.7zM80.3 274.5l.8 .9-3.1 1.8zM176.4 266.2l.7 .9-3.1 1.7zM183.3 271.2l.7 .9-3.1 1.7zM296.6 270.6l.7 .9-3.1 1.7z"/>
</g>
<g font-size="4.9">
<text x="98.6" y="37.5">132.33</text>
<text x="150.1" y="48.8">32.33</text>
<text x="179.8" y="73.5" transform="rotate(-90 179.8 73.5)">25.31</text>
<text x="65.4" y="85.2">2</text>
<text x="128.8" y="86.9">1</text>
<text x="124.1" y="96.3" transform="rotate(90 124.1 96.3)">R13.39</text>
<text x="353.8" y="129.5">Kevin Chung</text>
<text x="132.3" y="148.4">2.4</text>
<text x="110.5" y="150.7">3</text>
<text x="353.9" y="152.8">In development</text>
<text x="354" y="165.4">Bottom Filling Dispenser</text>
<text x="354" y="178.7">Buttons dimensions</text>
<text x="354.1" y="191.4">7</text>
<text x="262" y="196.3" transform="rotate(-39 262 196.3)">Ø18</text>
<text x="150.2" y="207.8" transform="rotate(-39 150.2 207.8)">Ø18.23</text>
<text x="354.3" y="204.8">to be 3D printed</text>
<text x="61.7" y="220.2" transform="rotate(-39 61.7 220.2)">Ø13</text>
<text x="159.4" y="216.5" transform="rotate(-39 159.4 216.5)">15.87</text>
<text x="135.2" y="232.3" transform="rotate(-1 135.2 232.3)">Ø0.6</text>
<text x="65.9" y="243.6" transform="rotate(20 65.9 243.6)">Ø2</text>
<text x="137" y="243.7" transform="rotate(-27 137 243.7)">Ø2</text>
<text x="304.6" y="249.5" transform="rotate(-39 304.6 249.5)">Ø18</text>
<text x="87.8" y="257.6" transform="rotate(-39 87.8 257.6)">Ø18.26</text>
<text x="192.6" y="252.2" transform="rotate(-39 192.6 252.2)">22</text>
<text x="255.1" y="252.3" transform="rotate(-15 255.1 252.3)">Ø4</text>
<text x="312.8" y="256.6" transform="rotate(-39 312.8 256.6)">22</text>
<text x="96.5" y="260.6" transform="rotate(-39 96.5 260.6)">22</text>
<text x="195" y="260.7" transform="rotate(-39 195 260.7)">20.22</text>
</g>
<text font-size="4.2" x="398.6" y="275.5">A3</text>
<g font-size="3.5">
<text x="39" y="8.8">1</text>
<text x="89" y="8.8">2</text>
<text x="139" y="8.8">3</text>
<text x="189" y="8.8">4</text>
<text x="239" y="8.8">5</text>
<text x="289" y="8.8">6</text>
<text x="339" y="8.8">7</text>
<text x="389" y="8.8">8</text>
<text x="353.7" y="13.6">ISSUE DATE:</text>
<text x="384.7" y="13.6">REVISION:</text>
<text x="360.8" y="18.2">9/24/2024</text>
<text x="395.5" y="18.2">1</text>
<text x="16.3" y="30.2">A</text>
<text x="411.3" y="30.2">A</text>
<text x="358.4" y="64.7">THE DESIGNS AND DETAILS</text>
<text x="356.3" y="68.9">SHOWN ARE COPYRIGHT AND</text>
<text x="357.6" y="73.1">MAY NOT BE USED FOR ANY</text>
<text x="364.8" y="77.4">PURPOSE WITHOUT</text>
<text x="16.3" y="78">B</text>
<text x="356.3" y="81.6">PERMISSION OF THE SCHOOL</text>
<text x="411.3" y="78">B</text>
<text x="363.4" y="85.8">OF PRODUCT DESIGN</text>
<text x="355.3" y="114.6">COMPLETED IN ACCORDANCE</text>
<text x="358" y="118.8">WITH NZS/AS 1100.101:1992</text>
<text x="16.2" y="125.9">C</text>
<text x="353.9" y="124.6">CREATED BY:</text>
<text x="411.2" y="125.9">C</text>
<text x="353.9" y="134.7">CHECKED / APPROVED BY:</text>
<text x="353.7" y="146.4">DOCUMENT STATUS:</text>
<text x="353.8" y="159.8">PROJECT TITLE:</text>
<text x="16.2" y="173.7">D</text>
<text x="353.7" y="172.7">DRAWING TITLE:</text>
<text x="411.2" y="173.7">D</text>
<text x="353.7" y="185.9">DRAWING NUMBER:</text>
<text x="353.8" y="198.9">NOTES:</text>
<text x="16.3" y="221.6">E</text>
<text x="411.3" y="221.6">E</text>
<text x="363.5" y="260">UNLESS OTHERWISE</text>
<text x="16.4" y="269.4">F</text>
<text x="360.3" y="264.2">SPECIFIED: DIMENSIONS</text>
<text x="363.7" y="268.4">ARE IN MILLIMETERS</text>
<text x="411.4" y="269.4">F</text>
<text x="354.8" y="275.2">PAPER SIZE:</text>
<text x="354.8" y="280.8">SCALE:</text>
<text x="379.9" y="280.6">SHEET:</text>
<text x="363.6" y="284.9">1</text>
<text x="391.8" y="285">7/7</text>
<text x="39" y="290.8">1</text>
<text x="89" y="290.8">2</text>
<text x="139" y="290.8">3</text>
<text x="189" y="290.8">4</text>
<text x="239" y="290.8">5</text>
<text x="289" y="290.8">6</text>
<text x="339" y="290.8">7</text>
<text x="389" y="290.8">8</text>
</g>
</svg>
